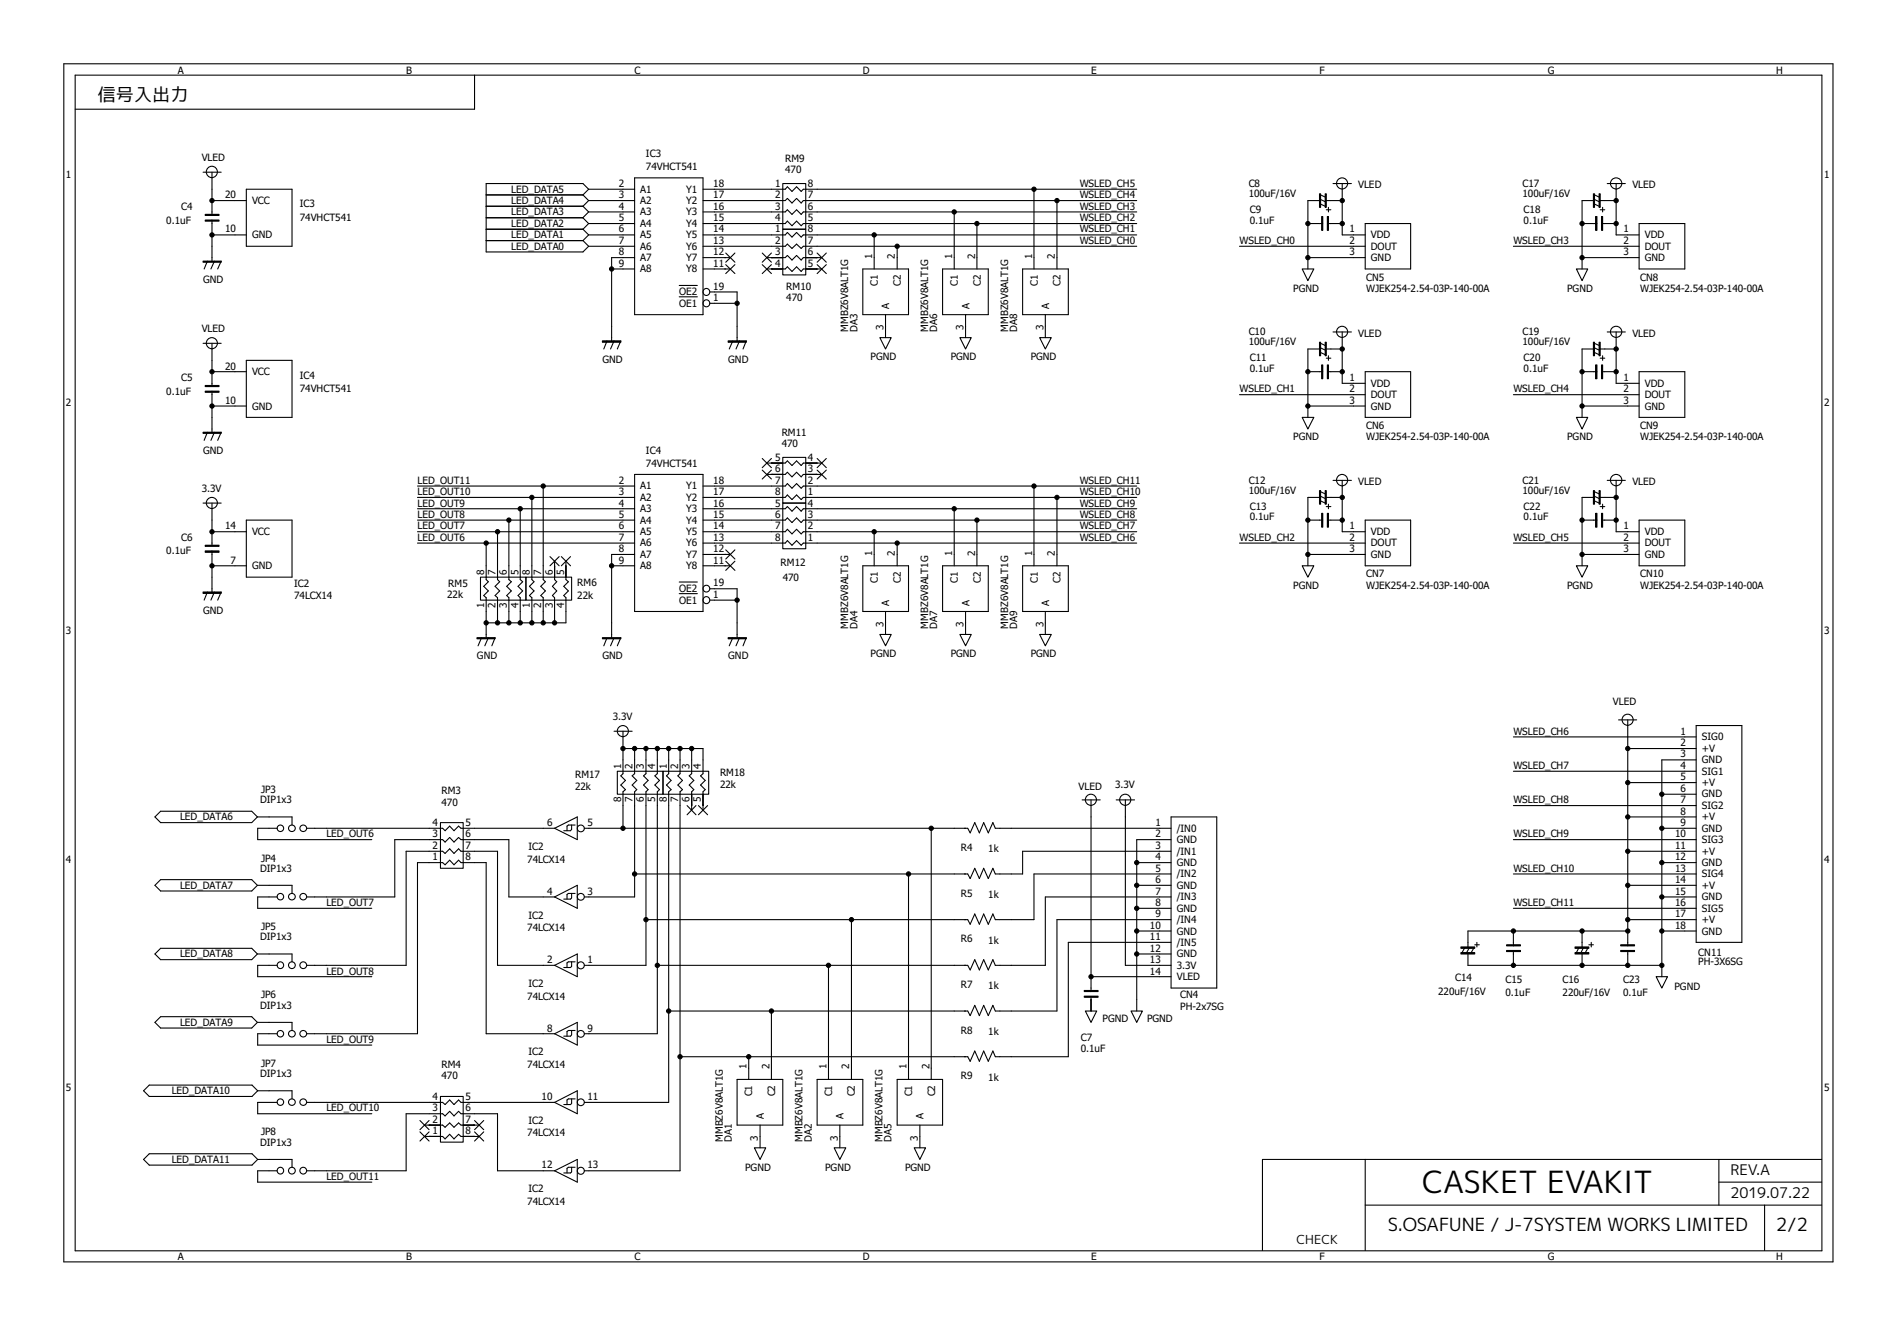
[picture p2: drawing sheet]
<svg xmlns="http://www.w3.org/2000/svg" width="297mm" height="210mm" viewBox="0 0 297 210" stroke-linecap="round" stroke-linejoin="round" font-family="sans-serif">
<g fill="none" stroke="#000" stroke-width=".17">
<path d="M10 10h277v187.6h-277zM11.8 11.8h273.4v184.1h-273.4zM74.3 11.8v5.3h-62.5M31.8 27h2.8M33.2 27v6.6M33.2 34.5v6.4M33.2 31.4h5.4M33.2 36.8h5.4M38.6 29.6h7.1v9h-7.1zM76.1 37.7h15.2M76.1 30.5h15.2M76.1 35.9h15.2"/>
<path d="M76.1 32.3h15.2M91.3 30.5l.9-.9-.9-.9h-15.2v5.4h15.2l.9-.9-.9-.9M91.3 35.9l.9-.9-.9-.9h-15.2v5.4h15.2l.9-.9-.9-.9M91.3 35.9l.9 .9-.9 .9M91.3 30.5l.9 .9-.9 .9M92.2 29.6h7.2M92.2 31.4h7.2M92.2 33.2h7.2M92.2 35h7.2M92.2 36.8h7.2M92.2 38.6h7.2M99.4 27.9h10.7v21.4h-10.7z"/>
<path d="M110.1 36.8h12.8l.4-.4 .7 .7 .7-.7 .7 .7 .4-.3h52.2M110.1 29.6h12.8l.4-.3 .7 .7 .7-.7 .7 .7 .4-.4h52.2M110.1 31.4h12.8l.4-.3 .7 .7 .7-.7 .7 .7 .4-.4h52.2M110.1 33.2h12.8l.4-.3 .7 .7 .7-.7 .7 .7 .4-.4h52.2M110.1 35h12.8l.4-.4 .7 .7 .7-.7 .7 .7 .4-.3h52.2M110.1 38.6h12.8l.4-.4 .7 .7 .7-.7 .7 .7 .4-.3h52.2M113.6 39.6l1.5 1.5M115.1 39.6l-1.5 1.5M119.3 39.6l1.5 1.5M120.8 39.6l-1.5 1.5M122.6 28.7h3.6v7.2h-3.6zM122.6 35.9h3.6v7.2h-3.6z"/>
<path d="M127.9 39.6l1.5 1.5M129.4 39.6l-1.5 1.5M136.9 36.8v5.3M140.5 38.6v3.5M149.4 33.2v8.9M153 35v7.1M161.9 29.6v12.5M165.5 31.4v10.7M194.1 38.6h19.6M204.8 35h2.3M206.6 31.4h-1.8v10.7M206.8 30.5l.7 .4"/>
<path d="M206.8 31.2l.7 .4M206.8 32l.7 .3M207.6 31.4h2.5M207.6 32.9h.8M208 35h2.1M208 32.5v.7M208.7 28.7h2.9M210.1 28.7v8.1h3.6M213.7 35h7.2v7.1h-7.2zM236.9 38.6h19.7M247.7 35h2.3M249.5 31.4h-1.8v10.7"/>
<path d="M249.6 30.5l.8 .4M249.6 31.2l.8 .4M249.6 32l.8 .3M250.5 31.4h2.5M250.5 32.9h.7M250.9 35h2.1M250.9 32.5v.7M251.6 28.7h2.9M253 28.7v8.1h3.6M256.6 35h7.2v7.1h-7.2zM31.8 53.8h2.8M32.5 40.9l-.5 1.2"/>
<path d="M33.2 53.8v6.6M33.2 58.2h5.4M33.6 40.9l-.6 1.2M34.6 40.9l-.5 1.2M38.6 56.4h7.1v9h-7.1zM95 53.4l-.5 1.3M95.8 42.1h3.6M96.1 53.4l-.5 1.3M97.2 53.4l-.6 1.3M99.4 40.3h-3.6v13.1M106.3 44.7h2.9M106.3 46.5h2.9"/>
<path d="M110.1 40.3h4.2M110.1 42.1h4.2M111.1 45.7h4.3v7.7M111.1 47.5h4.3M113.6 41.4l1.5 1.4M114.7 53.4l-.5 1.3M115.1 41.4l-1.5 1.4M115.8 53.4l-.6 1.3M116.8 53.4l-.5 1.3M119.3 41.4l1.5 1.4M120.1 40.3h2.8l.4-.3 .7 .7 .7-.7 .7 .7 .4-.4h2.9M120.1 42.1h2.8l.4-.3 .7 .7 .7-.7 .7 .7 .4-.4h2.9"/>
<path d="M120.8 41.4l-1.5 1.4M127.9 41.4l1.5 1.4M129.4 41.4l-1.5 1.4M135.1 42.1h7.1v7.2h-7.1zM137.8 52.9h1.7l-.9 1.8zM138.6 49.3v3.6M147.6 42.1h7.1v7.2h-7.1zM150.3 52.9h1.8l-.9 1.8zM151.2 49.3v3.6M160.1 42.1h7.2v7.2h-7.2zM162.8 52.9h1.8l-.9 1.8zM163.7 49.3v3.6"/>
<path d="M203.9 42.1h1.8l-.9 1.8zM204.8 40.3h8.9M204.8 58.2h2.3M206.6 54.7h-1.8v10.7M206.8 53.8l.7 .3M206.8 54.5l.7 .3M206.8 55.2l.7 .3M207.6 54.7h2.5M207.6 56.1h.8M208 58.2h2.1M208 55.7v.7M208.7 52h2.9"/>
<path d="M210.1 52v8h3.6M213.7 58.2h7.2v7.2h-7.2zM246.8 42.1h1.8l-.9 1.8zM247.7 40.3h8.9M247.7 58.2h2.3M249.5 54.7h-1.8v10.7M249.6 53.8l.8 .3M249.6 54.5l.8 .3M249.6 55.2l.8 .3M250.5 54.7h2.5M250.5 56.1h.7M250.9 58.2h2.1"/>
<path d="M250.9 55.7v.7M251.6 52h2.9M253 52v8h3.6M256.6 58.2h7.2v7.2h-7.2zM31.8 78.8h2.8M32.5 67.7l-.5 1.3M33.2 61.3v6.4M33.2 78.8v6.6M33.2 63.6h5.4M33.6 67.7l-.6 1.3M34.6 67.7l-.5 1.3M65.4 76.1h34"/>
<path d="M65.4 77.9h34M65.4 79.7h34M81.4 79.7v11.1l.4 .3-.7 .7 .7 .7-.7 .8 .3 .3v3.9M83.3 77.9v12.9l.3 .3-.7 .7 .7 .7-.7 .8 .4 .3v3.9M85 76.1v14.7l.4 .3-.7 .7 .7 .7-.7 .8 .3 .3v3.9M99.4 74.3h10.7v21.5h-10.7zM110.1 76.1h12.8l.4-.4 .7 .8 .7-.8 .7 .8 .4-.4h52.2M110.1 77.9h12.8l.4-.4 .7 .7 .7-.7 .7 .7 .4-.3h52.2M110.1 79.7h12.8l.4-.4 .7 .8 .7-.8 .7 .8 .4-.4h52.2M119.3 71.8l1.5 1.4M119.3 73.6l1.5 1.4M120.1 74.3h2.8l.4-.3 .7 .7 .7-.7 .7 .7 .4-.4h2.9"/>
<path d="M120.1 72.5h2.8l.4-.3 .7 .7 .7-.7 .7 .7 .4-.4h2.9M120.8 71.8l-1.5 1.4M120.8 73.6l-1.5 1.4M122.6 78.8h3.6v7.1h-3.6zM122.6 71.6h3.6v7.2h-3.6zM127.9 71.8l1.5 1.4M127.9 73.6l1.5 1.4M129.4 71.8l-1.5 1.4M129.4 73.6l-1.5 1.4M149.4 79.7v8.9M161.9 76.1v12.5M165.5 77.9v10.7"/>
<path d="M194.1 61.8h19.6M203.9 65.4h1.8l-.9 1.8zM204.8 63.6h8.9M206.6 77.9h-1.8v10.7M206.8 77l.7 .3M206.8 77.7l.7 .4M206.8 78.4l.7 .4M207.6 77.9h2.5M207.6 79.3h.8M208 79v.7M208.7 75.2h2.9M210.1 75.2v8.1h3.6"/>
<path d="M236.9 61.8h19.7M246.8 65.4h1.8l-.9 1.8zM247.7 63.6h8.9M249.5 77.9h-1.8v10.7M249.6 77l.8 .3M249.6 77.7l.8 .4M249.6 78.4l.8 .4M250.5 77.9h2.5M250.5 79.3h.7M250.9 79v.7M251.6 75.2h2.9M253 75.2v8.1h3.6"/>
<path d="M32.5 92.7l-.5 1.3M33.2 86.3v6.4M33.2 88.6h5.4M33.2 83.3h5.4M33.6 92.7l-.6 1.3M34.6 92.7l-.5 1.3M38.6 81.4h7.1v9h-7.1zM65.4 81.4h34M65.4 83.3h34M65.4 85h34M75.2 90.4h7.1v3.6h-7.1zM75.4 99.9l-.6 1.2"/>
<path d="M76.1 85v5.8l.4 .3-.8 .7 .8 .7-.8 .8 .4 .3v6.3M76.5 99.9l-.6 1.2M77.5 99.9l-.5 1.2M77.9 83.3v7.5l.3 .3-.7 .7 .7 .7-.7 .8 .4 .3v3.9M79.7 81.4v9.4l.4 .3-.8 .7 .8 .7-.8 .8 .4 .3v3.9M82.3 90.4h7.2v3.6h-7.2zM86.1 87.2l1.4 1.4M86.8 87.9v2.9l.4 .3-.7 .7 .7 .7-.7 .8 .3 .3v3.9M87.5 87.2l-1.4 1.4M87.9 87.2l1.4 1.4M88.6 87.9v2.9l.4 .3-.7 .7 .7 .7-.7 .8 .3 .3v3.9h-12.5M89.3 87.2l-1.4 1.4"/>
<path d="M95 99.9l-.5 1.2M95.8 88.6h3.6M96.1 99.9l-.5 1.2M97.2 99.9l-.6 1.2M99.4 86.8h-3.6v13.1M106.3 91.1h2.9M106.3 93h2.9M110.1 86.8h4.2M110.1 88.6h4.2M110.1 81.4h12.8l.4-.3 .7 .7 .7-.7 .7 .7 .4-.4h52.2M110.1 83.3h12.8l.4-.4 .7 .7 .7-.7 .7 .7 .4-.3h52.2M110.1 85h12.8l.4-.3 .7 .7 .7-.7 .7 .7 .4-.4h52.2"/>
<path d="M111.1 92.2h4.3v7.7M111.1 94h4.3M113.6 86.1l1.5 1.4M113.6 87.9l1.5 1.4M114.7 99.9l-.5 1.2M115.1 86.1l-1.5 1.4M115.1 87.9l-1.5 1.4M115.8 99.9l-.6 1.2M116.8 99.9l-.5 1.2M135.1 88.6h7.1v7.2h-7.1zM136.9 83.3v5.3M137.8 99.4h1.7l-.9 1.7z"/>
<path d="M138.6 95.8v3.6M140.5 85v3.6M147.6 88.6h7.1v7.2h-7.1zM150.3 99.4h1.8l-.9 1.7zM151.2 95.8v3.6M153 81.4v7.2M160.1 88.6h7.2v7.2h-7.2zM162.8 99.4h1.8l-.9 1.7zM163.7 95.8v3.6M194.1 85h19.6M203.9 88.6h1.8l-.9 1.8zM204.8 86.8h8.9"/>
<path d="M204.8 81.4h2.3M208 81.4h2.1M213.7 81.4h7.2v7.2h-7.2zM236.9 85h19.7M246.8 88.6h1.8l-.9 1.8zM247.7 86.8h8.9M247.7 81.4h2.3M250.9 81.4h2.1M256.6 81.4h7.2v7.2h-7.2zM96.1 114.5h2.9M97.5 114.5v6.7l-.3 .3 .7 .7-.7 .7 .7 .8-.4 .3v5.7M97.5 117.2h12.6v4l-.4 .3 .7 .7-.7 .7 .7 .8-.3 .3v2.9"/>
<path d="M99.4 117.2v4l-.4 .3 .7 .7-.7 .7 .7 .8-.3 .3v16.5h-7.9M101.1 117.2v4l-.3 .3 .7 .7-.7 .7 .7 .8-.4 .3v27.2h-9.6M102.9 117.2v4l-.4 .3 .8 .7-.8 .7 .8 .8-.4 .3v37.9h-11.4M104.7 117.2v4l-.3 .3 .7 .7-.7 .7 .7 .8-.4 .3v48.6h-13.2M106.5 117.2v4l-.4 .3 .7 .7-.7 .7 .7 .8-.3 .3v59.3h-15M108.3 117.2v4l-.4 .3 .7 .7-.7 .7 .7 .8-.3 .3v2.9M236.9 115.4h28.7M253.4 112.7h2.8M254.8 117.2h10.8M254.8 112.7v35.4M265.6 119h-5.4v34M265.6 113.6h7.1v34h-7.1z"/>
<path d="M25.1 127h14.3l.9 .9-.9 .9h-14.3l-.8-.9zM25.1 137.8h14.3l.9 .8-.9 .9h-14.3l-.8-.9zM40.3 127.9h5.4v1.3M40.3 138.6h5.4v1.3M43.4 129.7h-3.1v1.8h17.9M48 129.7h21.3l.4 .4 .7-.7 .7 .7 .7-.7 .4 .3h14.6M69 128.8h3.5v7.2h-3.5zM86.8 129.7l3.6-1.8v3.6zM89.5 129.2v.7l-.2 .2h-1M89.5 139.9v.7l-.2 .2h-1M90 129.2h-1l-.2 .2v.7M90 139.9h-1l-.2 .2v.7"/>
<path d="M91.5 129.7h60l.4 .7 .7-1.6 .7 1.6 .7-1.6 .7 1.6 .7-1.6 .4 .9h27.5M96.6 120.8h7.2v3.6h-7.2zM103.8 120.8h7.2v3.6h-7.2zM107.6 126.2l1.4 1.4M109 126.2l-1.4 1.4M109.3 126.2l1.5 1.4M110.8 126.2l-1.5 1.4M142.2 136.9v32.1M145.8 129.7v39.3M169.4 125.3h2.9M170.8 125.3v30M174.8 125.3h2.8"/>
<path d="M176.2 125.3v25.9h7.1M178 135.1h5.3M178 138.6h5.3M183.3 127.9h7.2v26.8h-7.2zM183.3 131.5h-5.3v26.8M183.3 133.3h-23.2v3.6h-4.3l-.4-.9-.7 1.6-.7-1.6-.7 1.6-.7-1.6-.7 1.6-.4-.7h-52.1M183.3 136.9h-21.4v7.1h-6.1l-.4-.9-.7 1.6-.7-1.6-.7 1.6-.7-1.6-.7 1.6-.4-.7h-50.4M236.9 120.8h28.7M236.9 126.2h28.7M236.9 131.5h28.7M236.9 136.9h28.7M254.8 122.6h10.8"/>
<path d="M254.8 127.9h10.8M254.8 133.3h10.8M254.8 138.6h10.8M260.2 124.4h5.4M260.2 129.7h5.4M260.2 135.1h5.4M24.3 149.4l.8-.9h14.3l.9 .9-.9 .9h-14.3zM40.3 149.4h5.4v1.2M43.4 140.5h-3.1v1.7h17.9M43.4 151.2h-3.1v1.8h17.9M48 140.5h13.8v-9h7.5l.4 .4 .7-.8 .7 .8 .7-.8 .4 .4h7.5v9h7.1M48 151.2h15.6v-17.9h5.7l.4 .3 .7-.7 .7 .7 .7-.7 .4 .4h5.7v17.9h8.9"/>
<path d="M86.8 140.5l3.6-1.9v3.6zM86.8 151.2l3.6-1.8v3.6zM89.5 150.6v.7l-.2 .2h-1M90 150.6h-1l-.2 .2v.7M120.8 158.3v10.7M129.7 151.2v17.8M133.3 144v25M169.9 158.3h1.8l-.9 1.8zM170.8 156.2v2.1M170.8 153h12.5M177.1 158.3h1.8l-.9 1.8zM178 142.2h5.3"/>
<path d="M178 145.8h5.3M178 149.4h5.3M183.3 140.5h-19.6v10.7h-7.9l-.4-.9-.7 1.6-.7-1.6-.7 1.6-.7-1.6-.7 1.6-.4-.7h-48.6M183.3 144h-17.8v14.3h-9.7l-.4-.9-.7 1.6-.7-1.6-.7 1.6-.7-1.6-.7 1.6-.4-.7h-46.8M183.3 147.6h-16v17.9h-11.5l-.4-.9-.7 1.6-.7-1.6-.7 1.6-.7-1.6-.7 1.6-.4-.7h-45M229.3 148.5l-.4 .7M229.8 149.4v1.8h30.4M230 148.5l-.4 .7M230.7 148.5l-.4 .7M230.9 148h.7M231.2 147.6v.7M236.9 142.2h28.7"/>
<path d="M236.9 145.8v2.3M236.9 149v2.2M247.1 148.5l-.3 .7M247.7 145.8v2.5M247.7 149.4v1.8M247.9 148.5l-.4 .7M248.6 148.5l-.4 .7M248.8 148h.7M249.1 147.6v.7M254.8 144h10.8M254.8 145.8h-25v2.5M254.8 149v2.2"/>
<path d="M259.3 153h1.8l-.9 1.7zM260.2 140.5h5.4M260.2 145.8h5.4M23.4 169.9h16.1l.8 .9-.8 .9h-16.1l-.9-.9zM24.3 160.1l.8-.9h14.3l.9 .9-.9 .9h-14.3zM40.3 160.1h5.4v1.3M40.3 170.8h5.4v1.3M43.4 161.9h-3.1v1.8h17.9M43.4 172.6h-3.1v1.8h17.9M48 172.6h21.3l.4 .4 .7-.7 .7 .7 .7-.7 .4 .3h14.6M48 161.9h17.4v-26.8h3.9l.4 .3 .7-.7 .7 .7 .7-.7 .4 .4h3.9v26.8h10.7M65.7 175.5l1.5 1.4"/>
<path d="M65.7 177.2l1.5 1.5M66.5 176.2h2.8l.4 .3 .7-.6 .7 .6 .7-.6 .4 .3h2.8M66.5 178h2.8l.4 .4 .7-.8 .7 .8 .7-.8 .4 .4h2.8M67.2 175.5l-1.5 1.4M67.2 177.2l-1.5 1.5M69 171.7h3.5v7.2h-3.5zM74.3 175.5l1.4 1.4M74.3 177.2l1.4 1.5M75.7 175.5l-1.4 1.4M75.7 177.2l-1.4 1.5M86.8 161.9l3.6-1.8v3.6zM86.8 172.6l3.6-1.8v3.6z"/>
<path d="M89.5 161.4v.7l-.2 .2h-1M89.5 172.1v.7l-.2 .2h-1M90 161.4h-1l-.2 .1v.8M90 172.1h-1l-.2 .2v.7M115.4 169h7.2v7.2h-7.2zM117.2 165.5v3.5M118.1 179.7h1.8l-.9 1.9zM119 176.2v3.5M127.9 169h7.2v7.2h-7.2zM130.6 179.7h1.8l-.9 1.9zM131.5 176.2v3.5M140.5 169h7.1v7.2h-7.1z"/>
<path d="M143.1 179.7h1.8l-.9 1.9zM144 176.2v3.5M23.4 180.7h16.1l.8 .9-.8 .9h-16.1l-.9-.9zM40.3 181.6h5.4v1.2M43.4 183.3h-3.1v1.8h17.9M48 183.3h15.6v-8.9h5.7l.4 .4 .7-.8 .7 .8 .7-.8 .4 .4h5.7v8.9h8.9M86.8 183.3l3.6-1.7v3.5zM89.5 182.8v.7l-.2 .2h-1M90 182.8h-1l-.2 .2v.7M213.7 181.6v14.2M213.7 188.7h71.5M269.1 181.6v7.1"/>
<path d="M269.1 185.1h16.1M276.3 188.7v7.1M285.2 181.6h-87.5v14.2"/>
<circle cx="33.2" cy="26.9" r=".88"/>
<circle cx="210.1" cy="28.7" r=".87"/>
<circle cx="253" cy="28.7" r=".88"/>
<circle cx="33.2" cy="53.7" r=".87"/>
<circle cx="110.6" cy="47.5" r=".54"/>
<circle cx="110.6" cy="45.7" r=".54"/>
<circle cx="210.1" cy="52" r=".87"/>
<circle cx="253" cy="52" r=".88"/>
<circle cx="33.2" cy="78.8" r=".87"/>
<circle cx="210.1" cy="75.2" r=".88"/>
<circle cx="253" cy="75.2" r=".89"/>
<circle cx="110.6" cy="94" r=".54"/>
<circle cx="110.6" cy="92.2" r=".53"/>
<circle cx="97.5" cy="114.5" r=".87"/>
<circle cx="254.8" cy="112.7" r=".87"/>
<circle cx="43.9" cy="129.7" r=".51"/>
<circle cx="45.7" cy="129.7" r=".52"/>
<circle cx="47.5" cy="129.7" r=".52"/>
<circle cx="90.9" cy="129.7" r=".54"/>
<circle cx="170.8" cy="125.2" r=".87"/>
<circle cx="176.2" cy="125.2" r=".87"/>
<circle cx="43.9" cy="151.2" r=".52"/>
<circle cx="43.9" cy="140.4" r=".51"/>
<circle cx="45.7" cy="151.2" r=".53"/>
<circle cx="45.7" cy="140.4" r=".52"/>
<circle cx="47.5" cy="151.2" r=".53"/>
<circle cx="47.5" cy="140.4" r=".52"/>
<circle cx="90.9" cy="151.2" r=".55"/>
<circle cx="90.9" cy="140.4" r=".54"/>
<circle cx="43.9" cy="161.9" r=".51"/>
<circle cx="43.9" cy="172.6" r=".51"/>
<circle cx="45.7" cy="161.9" r=".52"/>
<circle cx="45.7" cy="172.6" r=".52"/>
<circle cx="47.5" cy="161.9" r=".52"/>
<circle cx="47.5" cy="172.6" r=".52"/>
<circle cx="90.9" cy="172.6" r=".54"/>
<circle cx="90.9" cy="161.9" r=".54"/>
<circle cx="43.9" cy="183.3" r=".52"/>
<circle cx="45.7" cy="183.3" r=".53"/>
<circle cx="47.5" cy="183.3" r=".53"/>
<circle cx="90.9" cy="183.3" r=".55"/>
</g>
<g fill="#000" stroke="#000" stroke-width=".17">
<path d="M32.1 33.6h2.2v.1h-2.2zM32.1 34.5h2.2v.1h-2.2zM206.6 30.4h.2v2.1h-.2zM206.9 33.9h.2v2.2h-.2zM207.5 30.4h.1v2.1h-.1zM207.8 33.9h.2v2.2h-.2zM249.5 30.4h.1v2.1h-.1zM249.8 33.9h.2v2.2h-.2zM250.4 30.4h.1v2.1h-.1zM250.7 33.9h.2v2.2h-.2zM31.8 40.9h2.8v.2h-2.8zM94.3 53.4h2.9v.2h-2.9z"/>
<path d="M114 53.4h2.8v.2h-2.8zM206.6 53.6h.2v2.1h-.2zM206.9 57.2h.2v2.1h-.2zM207.5 53.6h.1v2.1h-.1zM207.8 57.2h.2v2.1h-.2zM249.5 53.6h.1v2.1h-.1zM249.8 57.2h.2v2.1h-.2zM250.4 53.6h.1v2.1h-.1zM250.7 57.2h.2v2.1h-.2zM31.8 67.7h2.8v.2h-2.8zM32.1 60.4h2.2v.1h-2.2zM32.1 61.3h2.2v.1h-2.2z"/>
<path d="M206.6 76.8h.2v2.2h-.2zM207.5 76.8h.1v2.2h-.1zM249.5 76.8h.1v2.2h-.1zM250.4 76.8h.1v2.2h-.1zM31.8 92.7h2.8v.2h-2.8zM32.1 85.4h2.2v.2h-2.2zM32.1 86.3h2.2v.2h-2.2zM74.7 99.9h2.8v.1h-2.8zM94.3 99.9h2.9v.1h-2.9zM114 99.9h2.8v.1h-2.8zM206.9 80.4h.2v2.1h-.2zM207.8 80.4h.2v2.1h-.2z"/>
<path d="M249.8 80.4h.2v2.1h-.2zM250.7 80.4h.2v2.1h-.2zM169.8 156h2.1v.2h-2.1zM169.8 155.1h2.1v.2h-2.1zM228.7 148.3h2.2v.2h-2.2zM228.7 149.2h2.2v.2h-2.2zM235.9 148.8h2.1v.2h-2.1zM235.9 148h2.1v.1h-2.1zM246.6 148.3h2.2v.2h-2.2zM246.6 149.2h2.2v.2h-2.2zM253.7 148.8h2.2v.2h-2.2zM253.7 148h2.2v.1h-2.2z"/>
</g>
<g fill="#000" stroke="#000" stroke-width=".16">
<circle cx="33.2" cy="31.4" r=".34"/>
<circle cx="33.2" cy="36.8" r=".34"/>
<circle cx="136.9" cy="36.8" r=".34"/>
<circle cx="140.5" cy="38.6" r=".34"/>
<circle cx="149.4" cy="33.2" r=".34"/>
<circle cx="153" cy="35" r=".34"/>
<circle cx="161.9" cy="29.6" r=".34"/>
<circle cx="165.5" cy="31.4" r=".34"/>
<circle cx="204.8" cy="35" r=".34"/>
<circle cx="210.1" cy="35" r=".34"/>
<circle cx="210.1" cy="31.4" r=".34"/>
<circle cx="247.7" cy="35" r=".34"/>
<circle cx="253" cy="35" r=".34"/>
<circle cx="253" cy="31.4" r=".34"/>
<circle cx="33.2" cy="58.2" r=".34"/>
<circle cx="95.8" cy="42.1" r=".34"/>
<circle cx="115.4" cy="47.5" r=".34"/>
<circle cx="204.8" cy="40.3" r=".34"/>
<circle cx="204.8" cy="58.2" r=".34"/>
<circle cx="210.1" cy="54.7" r=".34"/>
<circle cx="210.1" cy="58.2" r=".34"/>
<circle cx="247.7" cy="40.3" r=".34"/>
<circle cx="247.7" cy="58.2" r=".34"/>
<circle cx="253" cy="54.7" r=".34"/>
<circle cx="253" cy="58.2" r=".34"/>
<circle cx="33.2" cy="63.6" r=".34"/>
<circle cx="81.4" cy="79.7" r=".34"/>
<circle cx="83.3" cy="77.9" r=".34"/>
<circle cx="85" cy="76.1" r=".34"/>
<circle cx="149.4" cy="79.7" r=".34"/>
<circle cx="161.9" cy="76.1" r=".34"/>
<circle cx="165.5" cy="77.9" r=".34"/>
<circle cx="204.8" cy="63.6" r=".34"/>
<circle cx="210.1" cy="77.9" r=".34"/>
<circle cx="247.7" cy="63.6" r=".34"/>
<circle cx="253" cy="77.9" r=".34"/>
<circle cx="33.2" cy="83.3" r=".34"/>
<circle cx="33.2" cy="88.6" r=".34"/>
<circle cx="76.1" cy="97.5" r=".34"/>
<circle cx="76.1" cy="85" r=".34"/>
<circle cx="77.9" cy="97.5" r=".34"/>
<circle cx="77.9" cy="83.3" r=".34"/>
<circle cx="79.7" cy="97.5" r=".34"/>
<circle cx="79.7" cy="81.4" r=".34"/>
<circle cx="81.4" cy="97.5" r=".34"/>
<circle cx="83.3" cy="97.5" r=".34"/>
<circle cx="85" cy="97.5" r=".34"/>
<circle cx="86.8" cy="97.5" r=".34"/>
<circle cx="95.8" cy="88.6" r=".34"/>
<circle cx="115.4" cy="94" r=".34"/>
<circle cx="136.9" cy="83.3" r=".34"/>
<circle cx="140.5" cy="85" r=".34"/>
<circle cx="153" cy="81.4" r=".34"/>
<circle cx="204.8" cy="86.8" r=".34"/>
<circle cx="204.8" cy="81.4" r=".34"/>
<circle cx="210.1" cy="81.4" r=".34"/>
<circle cx="247.7" cy="86.8" r=".34"/>
<circle cx="247.7" cy="81.4" r=".34"/>
<circle cx="253" cy="81.4" r=".34"/>
<circle cx="97.5" cy="117.2" r=".34"/>
<circle cx="99.4" cy="117.2" r=".34"/>
<circle cx="101.1" cy="117.2" r=".34"/>
<circle cx="102.9" cy="117.2" r=".34"/>
<circle cx="104.7" cy="117.2" r=".34"/>
<circle cx="106.5" cy="117.2" r=".34"/>
<circle cx="108.3" cy="117.2" r=".34"/>
<circle cx="254.8" cy="117.2" r=".34"/>
<circle cx="97.5" cy="129.7" r=".34"/>
<circle cx="99.4" cy="136.9" r=".34"/>
<circle cx="142.2" cy="136.9" r=".34"/>
<circle cx="145.8" cy="129.7" r=".34"/>
<circle cx="178" cy="135.1" r=".34"/>
<circle cx="178" cy="138.6" r=".34"/>
<circle cx="254.8" cy="122.6" r=".34"/>
<circle cx="254.8" cy="127.9" r=".34"/>
<circle cx="254.8" cy="133.3" r=".34"/>
<circle cx="254.8" cy="138.6" r=".34"/>
<circle cx="260.2" cy="124.4" r=".34"/>
<circle cx="260.2" cy="129.7" r=".34"/>
<circle cx="260.2" cy="135.1" r=".34"/>
<circle cx="101.1" cy="144" r=".34"/>
<circle cx="102.9" cy="151.2" r=".34"/>
<circle cx="104.7" cy="158.3" r=".34"/>
<circle cx="120.8" cy="158.3" r=".34"/>
<circle cx="129.7" cy="151.2" r=".34"/>
<circle cx="133.3" cy="144" r=".34"/>
<circle cx="170.8" cy="153" r=".34"/>
<circle cx="178" cy="149.4" r=".34"/>
<circle cx="178" cy="142.2" r=".34"/>
<circle cx="178" cy="145.8" r=".34"/>
<circle cx="236.9" cy="151.2" r=".34"/>
<circle cx="236.9" cy="145.8" r=".34"/>
<circle cx="247.7" cy="145.8" r=".34"/>
<circle cx="247.7" cy="151.2" r=".34"/>
<circle cx="254.8" cy="151.2" r=".34"/>
<circle cx="254.8" cy="145.8" r=".34"/>
<circle cx="254.8" cy="144" r=".34"/>
<circle cx="260.2" cy="145.8" r=".34"/>
<circle cx="260.2" cy="140.5" r=".34"/>
<circle cx="260.2" cy="151.2" r=".34"/>
<circle cx="106.5" cy="165.5" r=".34"/>
<circle cx="117.2" cy="165.5" r=".34"/>
</g>
<text font-size="4.8" x="222.7" y="186.9">CASKET EVAKIT</text>
<g font-size="2.8">
<text x="15.3" y="15.9">信号入出力</text>
<text x="217.3" y="192.8">S.OSAFUNE / J-7SYSTEM WORKS LIMITED</text>
<text x="278.1" y="192.8">2/2</text>
</g>
<g font-size="2.3">
<text x="270.9" y="184.1">REV.A</text>
<text x="270.9" y="187.7">2019.07.22</text>
</g>
<text font-size="1.9" x="203" y="194.9">CHECK</text>
<g font-size="1.6">
<text x="27.9" y="11.6">A</text>
<text x="63.6" y="11.6">B</text>
<text x="99.4" y="11.6">C</text>
<text x="135.1" y="11.6">D</text>
<text x="170.8" y="11.6">E</text>
<text x="206.6" y="11.6">F</text>
<text x="242.3" y="11.6">G</text>
<text x="278.1" y="11.6">H</text>
<text x="10.3" y="27.9">1</text>
<text x="31.6" y="25.1">VLED</text>
<text x="96.9" y="29.3">2</text>
<text x="101.1" y="26.6">74VHCT541</text>
<text x="101.1" y="24.6">IC3</text>
<text x="111.7" y="29.3">18</text>
<text x="121.4" y="29.3">1</text>
<text x="122.9" y="27.1">470</text>
<text x="122.9" y="25.4">RM9</text>
<text x="126.5" y="29.3">8</text>
<text x="169" y="29.3">WSLED_CH5</text>
<text x="195.5" y="29.3">C8</text>
<text x="212.6" y="29.5">VLED</text>
<text x="238.4" y="29.3">C17</text>
<text x="255.6" y="29.5">VLED</text>
<text x="285.6" y="27.9">1</text>
<text x="26" y="35">0.1uF</text>
<text x="28.4" y="32.9">C4</text>
<text x="35.3" y="31.1">20</text>
<text x="39.5" y="32">VCC</text>
<text x="46.9" y="34.6">74VHCT541</text>
<text x="46.9" y="32.5">IC3</text>
<text x="80.1" y="30.2">LED_DATA5</text>
<text x="80.1" y="32">LED_DATA4</text>
<text x="80.1" y="35.5">LED_DATA2</text>
<text x="80.1" y="33.7">LED_DATA3</text>
<text x="96.9" y="31.1">3</text>
<text x="96.9" y="32.9">4</text>
<text x="96.9" y="34.6">5</text>
<text x="100.2" y="30.2">A1</text>
<text x="100.2" y="32">A2</text>
<text x="100.2" y="33.7">A3</text>
<text x="100.2" y="35.5">A4</text>
<text x="107.4" y="30.2">Y1</text>
<text x="107.4" y="32">Y2</text>
<text x="107.4" y="33.7">Y3</text>
<text x="107.4" y="35.5">Y4</text>
<text x="111.7" y="31.1">17</text>
<text x="111.7" y="32.9">16</text>
<text x="111.7" y="34.6">15</text>
<text x="121.4" y="31.1">2</text>
<text x="121.4" y="32.9">3</text>
<text x="121.4" y="34.6">4</text>
<text x="126.5" y="34.6">5</text>
<text x="126.5" y="32.9">6</text>
<text x="126.5" y="31.1">7</text>
<text x="169" y="31.1">WSLED_CH4</text>
<text x="169" y="34.6">WSLED_CH2</text>
<text x="169" y="32.9">WSLED_CH3</text>
<text x="195.5" y="30.9">100uF/16V</text>
<text x="195.7" y="35">0.1uF</text>
<text x="195.7" y="33.4">C9</text>
<text x="238.4" y="30.9">100uF/16V</text>
<text x="238.5" y="35">0.1uF</text>
<text x="238.5" y="33.4">C18</text>
<text x="35.3" y="36.4">10</text>
<text x="39.5" y="37.3">GND</text>
<text x="80.1" y="39.1">LED_DATA0</text>
<text x="80.1" y="37.3">LED_DATA1</text>
<text x="96.9" y="36.4">6</text>
<text x="96.9" y="38.2">7</text>
<text x="96.9" y="40">8</text>
<text x="96.9" y="41.8">9</text>
<text x="100.2" y="37.3">A5</text>
<text x="100.2" y="39.1">A6</text>
<text x="100.2" y="40.9">A7</text>
<text x="107.4" y="37.3">Y5</text>
<text x="107.4" y="39.1">Y6</text>
<text x="107.4" y="40.9">Y7</text>
<text x="111.7" y="36.4">14</text>
<text x="111.7" y="38.2">13</text>
<text x="111.7" y="40">12</text>
<text x="111.7" y="41.8">11</text>
<text x="121.4" y="36.4">1</text>
<text x="121.4" y="38.2">2</text>
<text x="121.4" y="40">3</text>
<text x="121.4" y="41.8">4</text>
<text x="126.5" y="41.8">5</text>
<text x="126.5" y="40">6</text>
<text x="126.5" y="38.2">7</text>
<text x="126.5" y="36.4">8</text>
<text x="136.6" y="40.5" transform="rotate(-90 136.6 40.5)">1</text>
<text x="140.1" y="40.5" transform="rotate(-90 140.1 40.5)">2</text>
<text x="149.1" y="40.5" transform="rotate(-90 149.1 40.5)">1</text>
<text x="152.7" y="40.5" transform="rotate(-90 152.7 40.5)">2</text>
<text x="161.6" y="40.5" transform="rotate(-90 161.6 40.5)">1</text>
<text x="165.1" y="40.5" transform="rotate(-90 165.1 40.5)">2</text>
<text x="169" y="38.2">WSLED_CH0</text>
<text x="169" y="36.4">WSLED_CH1</text>
<text x="194.1" y="38.2">WSLED_CH0</text>
<text x="211.3" y="36.4">1</text>
<text x="211.3" y="38.2">2</text>
<text x="211.3" y="40">3</text>
<text x="214.6" y="37.3">VDD</text>
<text x="214.6" y="39.1">DOUT</text>
<text x="214.6" y="40.9">GND</text>
<text x="236.9" y="38.2">WSLED_CH3</text>
<text x="254.2" y="36.4">1</text>
<text x="254.2" y="38.2">2</text>
<text x="254.2" y="40">3</text>
<text x="257.5" y="37.3">VDD</text>
<text x="257.5" y="39.1">DOUT</text>
<text x="257.5" y="40.9">GND</text>
<text x="31.8" y="44.3">GND</text>
<text x="100.2" y="42.7">A8</text>
<text x="106.3" y="46.3">OE2</text>
<text x="107.4" y="42.7">Y8</text>
<text x="111.7" y="45.3">19</text>
<text x="111.7" y="47.2">1</text>
<text x="123.1" y="47.2">470</text>
<text x="123.1" y="45.3">RM10</text>
<text x="137.5" y="44.8" transform="rotate(-90 137.5 44.8)">C1</text>
<text x="141" y="44.8" transform="rotate(-90 141 44.8)">C2</text>
<text x="149.9" y="44.8" transform="rotate(-90 149.9 44.8)">C1</text>
<text x="153.5" y="44.8" transform="rotate(-90 153.5 44.8)">C2</text>
<text x="162.5" y="44.8" transform="rotate(-90 162.5 44.8)">C1</text>
<text x="166" y="44.8" transform="rotate(-90 166 44.8)">C2</text>
<text x="202.5" y="45.7">PGND</text>
<text x="213.9" y="45.7">WJEK254-2.54-03P-140-00A</text>
<text x="213.9" y="43.9">CN5</text>
<text x="245.4" y="45.7">PGND</text>
<text x="256.8" y="45.7">WJEK254-2.54-03P-140-00A</text>
<text x="256.8" y="43.9">CN8</text>
<text x="31.6" y="52">VLED</text>
<text x="106.3" y="48">OE1</text>
<text x="132.8" y="52" transform="rotate(-90 132.8 52)">MMBZ6V8ALT1G</text>
<text x="134.2" y="52" transform="rotate(-90 134.2 52)">DA3</text>
<text x="138.3" y="51.7" transform="rotate(-90 138.3 51.7)">3</text>
<text x="139.2" y="48.4" transform="rotate(-90 139.2 48.4)">A</text>
<text x="145.3" y="52" transform="rotate(-90 145.3 52)">MMBZ6V8ALT1G</text>
<text x="146.7" y="52" transform="rotate(-90 146.7 52)">DA6</text>
<text x="150.8" y="51.7" transform="rotate(-90 150.8 51.7)">3</text>
<text x="151.8" y="48.4" transform="rotate(-90 151.8 48.4)">A</text>
<text x="157.8" y="52" transform="rotate(-90 157.8 52)">MMBZ6V8ALT1G</text>
<text x="159.3" y="52" transform="rotate(-90 159.3 52)">DA8</text>
<text x="163.4" y="51.7" transform="rotate(-90 163.4 51.7)">3</text>
<text x="164.3" y="48.4" transform="rotate(-90 164.3 48.4)">A</text>
<text x="195.5" y="52.5">C10</text>
<text x="212.6" y="52.7">VLED</text>
<text x="238.4" y="52.5">C19</text>
<text x="255.6" y="52.7">VLED</text>
<text x="28.4" y="59.6">C5</text>
<text x="35.3" y="57.9">20</text>
<text x="39.5" y="58.8">VCC</text>
<text x="46.9" y="59.3">IC4</text>
<text x="94.3" y="56.8">GND</text>
<text x="114" y="56.8">GND</text>
<text x="136.3" y="56.4">PGND</text>
<text x="148.8" y="56.4">PGND</text>
<text x="161.4" y="56.4">PGND</text>
<text x="195.5" y="54.1">100uF/16V</text>
<text x="195.7" y="58.2">0.1uF</text>
<text x="195.7" y="56.6">C11</text>
<text x="211.3" y="59.6">1</text>
<text x="238.4" y="54.1">100uF/16V</text>
<text x="238.5" y="58.2">0.1uF</text>
<text x="238.5" y="56.6">C20</text>
<text x="254.2" y="59.6">1</text>
<text x="10.3" y="63.6">2</text>
<text x="26" y="61.8">0.1uF</text>
<text x="35.3" y="63.2">10</text>
<text x="39.5" y="64.1">GND</text>
<text x="46.9" y="61.4">74VHCT541</text>
<text x="194.1" y="61.4">WSLED_CH1</text>
<text x="211.3" y="61.4">2</text>
<text x="211.3" y="63.2">3</text>
<text x="214.6" y="60.5">VDD</text>
<text x="214.6" y="62.4">DOUT</text>
<text x="214.6" y="64.1">GND</text>
<text x="236.9" y="61.4">WSLED_CH4</text>
<text x="254.2" y="61.4">2</text>
<text x="254.2" y="63.2">3</text>
<text x="257.5" y="60.5">VDD</text>
<text x="257.5" y="62.4">DOUT</text>
<text x="257.5" y="64.1">GND</text>
<text x="285.6" y="63.6">2</text>
<text x="31.8" y="71.1">GND</text>
<text x="101.1" y="71.1">IC4</text>
<text x="122.4" y="70">470</text>
<text x="122.4" y="68.2">RM11</text>
<text x="202.5" y="69">PGND</text>
<text x="213.9" y="69">WJEK254-2.54-03P-140-00A</text>
<text x="213.9" y="67.2">CN6</text>
<text x="245.4" y="69">PGND</text>
<text x="256.8" y="69">WJEK254-2.54-03P-140-00A</text>
<text x="256.8" y="67.2">CN9</text>
<text x="31.6" y="77">3.3V</text>
<text x="65.4" y="75.7">LED_OUT11</text>
<text x="65.4" y="77.5">LED_OUT10</text>
<text x="96.9" y="75.7">2</text>
<text x="96.9" y="77.5">3</text>
<text x="100.2" y="76.6">A1</text>
<text x="101.1" y="73.1">74VHCT541</text>
<text x="107.4" y="76.6">Y1</text>
<text x="111.7" y="75.7">18</text>
<text x="111.7" y="77.5">17</text>
<text x="121.4" y="72.2">5</text>
<text x="121.4" y="74">6</text>
<text x="121.4" y="75.7">7</text>
<text x="121.4" y="77.5">8</text>
<text x="126.5" y="77.5">1</text>
<text x="126.5" y="75.7">2</text>
<text x="126.5" y="74">3</text>
<text x="126.5" y="72.2">4</text>
<text x="169" y="75.7">WSLED_CH11</text>
<text x="169" y="77.5">WSLED_CH10</text>
<text x="195.5" y="77.3">100uF/16V</text>
<text x="195.5" y="75.7">C12</text>
<text x="212.6" y="75.9">VLED</text>
<text x="238.4" y="77.3">100uF/16V</text>
<text x="238.4" y="75.7">C21</text>
<text x="255.6" y="75.9">VLED</text>
<text x="35.3" y="82.9">14</text>
<text x="39.5" y="83.8">VCC</text>
<text x="65.4" y="82.9">LED_OUT7</text>
<text x="65.4" y="81.1">LED_OUT8</text>
<text x="65.4" y="79.3">LED_OUT9</text>
<text x="96.9" y="79.3">4</text>
<text x="96.9" y="81.1">5</text>
<text x="96.9" y="82.9">6</text>
<text x="100.2" y="78.4">A2</text>
<text x="100.2" y="80.2">A3</text>
<text x="100.2" y="82">A4</text>
<text x="100.2" y="83.8">A5</text>
<text x="107.4" y="78.4">Y2</text>
<text x="107.4" y="80.2">Y3</text>
<text x="107.4" y="82">Y4</text>
<text x="107.4" y="83.8">Y5</text>
<text x="111.7" y="79.3">16</text>
<text x="111.7" y="81.1">15</text>
<text x="111.7" y="82.9">14</text>
<text x="121.4" y="79.3">5</text>
<text x="121.4" y="81.1">6</text>
<text x="121.4" y="82.9">7</text>
<text x="126.5" y="82.9">2</text>
<text x="126.5" y="81.1">3</text>
<text x="126.5" y="79.3">4</text>
<text x="169" y="82.9">WSLED_CH7</text>
<text x="169" y="81.1">WSLED_CH8</text>
<text x="169" y="79.3">WSLED_CH9</text>
<text x="195.7" y="81.4">0.1uF</text>
<text x="195.7" y="79.8">C13</text>
<text x="211.3" y="82.9">1</text>
<text x="214.6" y="83.8">VDD</text>
<text x="238.5" y="81.4">0.1uF</text>
<text x="238.5" y="79.8">C22</text>
<text x="254.2" y="82.9">1</text>
<text x="257.5" y="83.8">VDD</text>
<text x="26" y="86.8">0.1uF</text>
<text x="28.4" y="84.7">C6</text>
<text x="36.1" y="88.3">7</text>
<text x="39.5" y="89.2">GND</text>
<text x="65.4" y="84.7">LED_OUT6</text>
<text x="96.9" y="84.7">7</text>
<text x="96.9" y="86.5">8</text>
<text x="96.9" y="88.3">9</text>
<text x="100.2" y="85.6">A6</text>
<text x="100.2" y="87.4">A7</text>
<text x="100.2" y="89.2">A8</text>
<text x="107.4" y="85.6">Y6</text>
<text x="107.4" y="87.4">Y7</text>
<text x="107.4" y="89.2">Y8</text>
<text x="111.7" y="84.7">13</text>
<text x="111.7" y="86.5">12</text>
<text x="111.7" y="88.3">11</text>
<text x="121.4" y="84.7">8</text>
<text x="122.2" y="88.6">RM12</text>
<text x="126.5" y="84.7">1</text>
<text x="136.6" y="87" transform="rotate(-90 136.6 87)">1</text>
<text x="140.1" y="87" transform="rotate(-90 140.1 87)">2</text>
<text x="149.1" y="87" transform="rotate(-90 149.1 87)">1</text>
<text x="152.7" y="87" transform="rotate(-90 152.7 87)">2</text>
<text x="161.6" y="87" transform="rotate(-90 161.6 87)">1</text>
<text x="165.1" y="87" transform="rotate(-90 165.1 87)">2</text>
<text x="169" y="84.7">WSLED_CH6</text>
<text x="194.1" y="84.7">WSLED_CH2</text>
<text x="211.3" y="84.7">2</text>
<text x="211.3" y="86.5">3</text>
<text x="214.6" y="85.6">DOUT</text>
<text x="214.6" y="87.4">GND</text>
<text x="236.9" y="84.7">WSLED_CH5</text>
<text x="254.2" y="84.7">2</text>
<text x="254.2" y="86.5">3</text>
<text x="257.5" y="85.6">DOUT</text>
<text x="257.5" y="87.4">GND</text>
<text x="46.1" y="93.8">74LCX14</text>
<text x="46.1" y="92">IC2</text>
<text x="70" y="93.6">22k</text>
<text x="70.2" y="92">RM5</text>
<text x="75.8" y="95.2" transform="rotate(-90 75.8 95.2)">1</text>
<text x="75.8" y="90" transform="rotate(-90 75.8 90)">8</text>
<text x="77.6" y="95.2" transform="rotate(-90 77.6 95.2)">2</text>
<text x="77.6" y="90" transform="rotate(-90 77.6 90)">7</text>
<text x="79.4" y="95.2" transform="rotate(-90 79.4 95.2)">3</text>
<text x="79.4" y="90" transform="rotate(-90 79.4 90)">6</text>
<text x="81.2" y="95.2" transform="rotate(-90 81.2 95.2)">4</text>
<text x="81.2" y="90" transform="rotate(-90 81.2 90)">5</text>
<text x="82.9" y="95.2" transform="rotate(-90 82.9 95.2)">1</text>
<text x="82.9" y="90" transform="rotate(-90 82.9 90)">8</text>
<text x="84.7" y="95.2" transform="rotate(-90 84.7 95.2)">2</text>
<text x="84.7" y="90" transform="rotate(-90 84.7 90)">7</text>
<text x="86.5" y="95.2" transform="rotate(-90 86.5 95.2)">3</text>
<text x="86.5" y="90" transform="rotate(-90 86.5 90)">6</text>
<text x="88.3" y="95.2" transform="rotate(-90 88.3 95.2)">4</text>
<text x="88.3" y="90" transform="rotate(-90 88.3 90)">5</text>
<text x="90.4" y="93.8">22k</text>
<text x="90.4" y="91.8">RM6</text>
<text x="106.3" y="92.7">OE2</text>
<text x="106.3" y="94.5">OE1</text>
<text x="111.7" y="91.8">19</text>
<text x="111.7" y="93.6">1</text>
<text x="122.6" y="90.9">470</text>
<text x="137.5" y="91.3" transform="rotate(-90 137.5 91.3)">C1</text>
<text x="139.2" y="94.9" transform="rotate(-90 139.2 94.9)">A</text>
<text x="141" y="91.3" transform="rotate(-90 141 91.3)">C2</text>
<text x="149.9" y="91.3" transform="rotate(-90 149.9 91.3)">C1</text>
<text x="151.8" y="94.9" transform="rotate(-90 151.8 94.9)">A</text>
<text x="153.5" y="91.3" transform="rotate(-90 153.5 91.3)">C2</text>
<text x="162.5" y="91.3" transform="rotate(-90 162.5 91.3)">C1</text>
<text x="164.3" y="94.9" transform="rotate(-90 164.3 94.9)">A</text>
<text x="166" y="91.3" transform="rotate(-90 166 91.3)">C2</text>
<text x="202.5" y="92.2">PGND</text>
<text x="213.9" y="92.2">WJEK254-2.54-03P-140-00A</text>
<text x="213.9" y="90.4">CN7</text>
<text x="245.4" y="92.2">PGND</text>
<text x="256.8" y="92.2">WJEK254-2.54-03P-140-00A</text>
<text x="256.8" y="90.4">CN10</text>
<text x="10.3" y="99.4">3</text>
<text x="31.8" y="96.1">GND</text>
<text x="132.8" y="98.4" transform="rotate(-90 132.8 98.4)">MMBZ6V8ALT1G</text>
<text x="134.2" y="98.4" transform="rotate(-90 134.2 98.4)">DA4</text>
<text x="138.3" y="98.2" transform="rotate(-90 138.3 98.2)">3</text>
<text x="145.3" y="98.4" transform="rotate(-90 145.3 98.4)">MMBZ6V8ALT1G</text>
<text x="146.7" y="98.4" transform="rotate(-90 146.7 98.4)">DA7</text>
<text x="150.8" y="98.2" transform="rotate(-90 150.8 98.2)">3</text>
<text x="157.8" y="98.4" transform="rotate(-90 157.8 98.4)">MMBZ6V8ALT1G</text>
<text x="159.3" y="98.4" transform="rotate(-90 159.3 98.4)">DA9</text>
<text x="163.4" y="98.2" transform="rotate(-90 163.4 98.2)">3</text>
<text x="285.6" y="99.4">3</text>
<text x="74.7" y="103.3">GND</text>
<text x="94.3" y="103.3">GND</text>
<text x="114" y="103.3">GND</text>
<text x="136.3" y="102.9">PGND</text>
<text x="148.8" y="102.9">PGND</text>
<text x="161.4" y="102.9">PGND</text>
<text x="95.9" y="112.7">3.3V</text>
<text x="252.5" y="110.4">VLED</text>
<text x="236.9" y="115.1">WSLED_CH6</text>
<text x="263.1" y="116.8">2</text>
<text x="263.1" y="118.6">3</text>
<text x="263.1" y="115.1">1</text>
<text x="266.4" y="117.7">+V</text>
<text x="266.4" y="119.5">GND</text>
<text x="266.4" y="116">SIG0</text>
<text x="40.7" y="125.8">DIP1x3</text>
<text x="40.9" y="124.2">JP3</text>
<text x="69.1" y="124.4">RM3</text>
<text x="90" y="123.7">22k</text>
<text x="90" y="121.8">RM17</text>
<text x="97.2" y="125.6" transform="rotate(-90 97.2 125.6)">8</text>
<text x="97.2" y="120.4" transform="rotate(-90 97.2 120.4)">1</text>
<text x="99" y="125.6" transform="rotate(-90 99 125.6)">7</text>
<text x="99" y="120.4" transform="rotate(-90 99 120.4)">2</text>
<text x="100.8" y="125.6" transform="rotate(-90 100.8 125.6)">6</text>
<text x="100.8" y="120.4" transform="rotate(-90 100.8 120.4)">3</text>
<text x="102.6" y="125.6" transform="rotate(-90 102.6 125.6)">5</text>
<text x="102.6" y="120.4" transform="rotate(-90 102.6 120.4)">4</text>
<text x="104.4" y="125.6" transform="rotate(-90 104.4 125.6)">8</text>
<text x="104.4" y="120.4" transform="rotate(-90 104.4 120.4)">1</text>
<text x="106.2" y="125.6" transform="rotate(-90 106.2 125.6)">7</text>
<text x="106.2" y="120.4" transform="rotate(-90 106.2 120.4)">2</text>
<text x="107.9" y="125.6" transform="rotate(-90 107.9 125.6)">6</text>
<text x="107.9" y="120.4" transform="rotate(-90 107.9 120.4)">3</text>
<text x="109.7" y="125.6" transform="rotate(-90 109.7 125.6)">5</text>
<text x="109.7" y="120.4" transform="rotate(-90 109.7 120.4)">4</text>
<text x="112.7" y="123.4">22k</text>
<text x="112.7" y="121.5">RM18</text>
<text x="168.9" y="123.7">VLED</text>
<text x="174.6" y="123.4">3.3V</text>
<text x="236.9" y="120.4">WSLED_CH7</text>
<text x="236.9" y="125.8">WSLED_CH8</text>
<text x="263.1" y="120.4">4</text>
<text x="263.1" y="122.2">5</text>
<text x="263.1" y="124">6</text>
<text x="263.1" y="125.8">7</text>
<text x="266.4" y="121.3">SIG1</text>
<text x="266.4" y="123.1">+V</text>
<text x="266.4" y="124.9">GND</text>
<text x="28.2" y="128.5">LED_DATA6</text>
<text x="51.1" y="131.1">LED_OUT6</text>
<text x="67.7" y="131.1">3</text>
<text x="67.7" y="129.4">4</text>
<text x="69.1" y="126.2">470</text>
<text x="72.9" y="129.4">5</text>
<text x="72.9" y="131.1">6</text>
<text x="85.6" y="129.4">6</text>
<text x="92" y="129.4">5</text>
<text x="180.9" y="131.1">2</text>
<text x="180.9" y="129.4">1</text>
<text x="184.2" y="130.3">/IN0</text>
<text x="236.9" y="131.1">WSLED_CH9</text>
<text x="262.3" y="131.1">10</text>
<text x="263.1" y="127.6">8</text>
<text x="263.1" y="129.4">9</text>
<text x="266.4" y="126.7">SIG2</text>
<text x="266.4" y="128.5">+V</text>
<text x="266.4" y="130.3">GND</text>
<text x="10.3" y="135.1">4</text>
<text x="40.7" y="136.5">DIP1x3</text>
<text x="40.9" y="134.9">JP4</text>
<text x="67.7" y="134.7">1</text>
<text x="67.7" y="132.9">2</text>
<text x="72.9" y="132.9">7</text>
<text x="72.9" y="134.7">8</text>
<text x="82.5" y="135.1">74LCX14</text>
<text x="82.7" y="133.1">IC2</text>
<text x="150.5" y="133.3">R4</text>
<text x="154.7" y="133.5">1k</text>
<text x="180.9" y="134.7">4</text>
<text x="180.9" y="136.5">5</text>
<text x="180.9" y="132.9">3</text>
<text x="184.2" y="132">GND</text>
<text x="184.2" y="135.6">GND</text>
<text x="184.2" y="137.4">/IN2</text>
<text x="184.2" y="133.8">/IN1</text>
<text x="236.9" y="136.5">WSLED_CH10</text>
<text x="262.3" y="132.9">11</text>
<text x="262.3" y="134.7">12</text>
<text x="262.3" y="136.5">13</text>
<text x="266.4" y="132">SIG3</text>
<text x="266.4" y="133.8">+V</text>
<text x="266.4" y="135.6">GND</text>
<text x="266.4" y="137.4">SIG4</text>
<text x="285.6" y="135.1">4</text>
<text x="28.2" y="139.2">LED_DATA7</text>
<text x="51.1" y="141.9">LED_OUT7</text>
<text x="82.7" y="143.8">IC2</text>
<text x="85.6" y="140.1">4</text>
<text x="92" y="140.1">3</text>
<text x="150.5" y="140.5">R5</text>
<text x="154.7" y="140.6">1k</text>
<text x="180.9" y="138.3">6</text>
<text x="180.9" y="140.1">7</text>
<text x="180.9" y="141.9">8</text>
<text x="180.9" y="143.7">9</text>
<text x="184.2" y="139.2">GND</text>
<text x="184.2" y="141">/IN3</text>
<text x="184.2" y="142.7">GND</text>
<text x="236.9" y="141.9">WSLED_CH11</text>
<text x="262.3" y="138.3">14</text>
<text x="262.3" y="140.1">15</text>
<text x="262.3" y="141.9">16</text>
<text x="262.3" y="143.7">17</text>
<text x="266.4" y="139.2">+V</text>
<text x="266.4" y="141">GND</text>
<text x="266.4" y="142.7">SIG5</text>
<text x="28.2" y="149.9">LED_DATA8</text>
<text x="40.7" y="147.2">DIP1x3</text>
<text x="40.9" y="145.6">JP5</text>
<text x="82.5" y="145.8">74LCX14</text>
<text x="150.5" y="147.6">R6</text>
<text x="154.7" y="147.8">1k</text>
<text x="180" y="145.5">10</text>
<text x="180" y="147.2">11</text>
<text x="180" y="149">12</text>
<text x="184.2" y="144.6">/IN4</text>
<text x="184.2" y="146.3">GND</text>
<text x="184.2" y="148.1">/IN5</text>
<text x="184.2" y="149.9">GND</text>
<text x="262.3" y="145.5">18</text>
<text x="265.9" y="149.7">CN11</text>
<text x="266.4" y="144.6">+V</text>
<text x="266.4" y="146.3">GND</text>
<text x="51.1" y="152.6">LED_OUT8</text>
<text x="82.7" y="154.6">IC2</text>
<text x="85.6" y="150.8">2</text>
<text x="92" y="150.8">1</text>
<text x="150.5" y="154.7">R7</text>
<text x="154.7" y="154.9">1k</text>
<text x="180" y="150.8">13</text>
<text x="180" y="152.6">14</text>
<text x="184.2" y="151.7">3.3V</text>
<text x="184.2" y="153.5">VLED</text>
<text x="225.2" y="155.8">220uF/16V</text>
<text x="227.8" y="153.7">C14</text>
<text x="235.7" y="156">0.1uF</text>
<text x="235.7" y="154">C15</text>
<text x="244.6" y="156">220uF/16V</text>
<text x="244.6" y="154">C16</text>
<text x="254.1" y="156">0.1uF</text>
<text x="254.1" y="154">C23</text>
<text x="262.2" y="155.1">PGND</text>
<text x="265.9" y="151.2">PH-3X6SG</text>
<text x="28.2" y="160.7">LED_DATA9</text>
<text x="40.7" y="157.9">DIP1x3</text>
<text x="40.9" y="156.3">JP6</text>
<text x="82.5" y="156.5">74LCX14</text>
<text x="85.6" y="161.5">8</text>
<text x="92" y="161.5">9</text>
<text x="150.5" y="161.9">R8</text>
<text x="172.6" y="160.1">PGND</text>
<text x="179.6" y="160.1">PGND</text>
<text x="184.8" y="158.2">PH-2x7SG</text>
<text x="184.8" y="156.3">CN4</text>
<text x="40.9" y="167.1">JP7</text>
<text x="51.1" y="163.3">LED_OUT9</text>
<text x="69.1" y="167.3">RM4</text>
<text x="82.5" y="167.3">74LCX14</text>
<text x="82.7" y="165.3">IC2</text>
<text x="116.9" y="167.4" transform="rotate(-90 116.9 167.4)">1</text>
<text x="120.5" y="167.4" transform="rotate(-90 120.5 167.4)">2</text>
<text x="129.4" y="167.4" transform="rotate(-90 129.4 167.4)">1</text>
<text x="133" y="167.4" transform="rotate(-90 133 167.4)">2</text>
<text x="141.9" y="167.4" transform="rotate(-90 141.9 167.4)">1</text>
<text x="145.5" y="167.4" transform="rotate(-90 145.5 167.4)">2</text>
<text x="154.7" y="162.1">1k</text>
<text x="169.2" y="164.8">0.1uF</text>
<text x="169.2" y="163">C7</text>
<text x="10.3" y="170.8">5</text>
<text x="26.9" y="171.4">LED_DATA10</text>
<text x="40.7" y="168.7">DIP1x3</text>
<text x="67.7" y="172.3">4</text>
<text x="69.1" y="169">470</text>
<text x="72.9" y="172.3">5</text>
<text x="84.8" y="172.3">10</text>
<text x="92" y="172.3">11</text>
<text x="117.8" y="171.7" transform="rotate(-90 117.8 171.7)">C1</text>
<text x="121.4" y="171.7" transform="rotate(-90 121.4 171.7)">C2</text>
<text x="130.3" y="171.7" transform="rotate(-90 130.3 171.7)">C1</text>
<text x="133.9" y="171.7" transform="rotate(-90 133.9 171.7)">C2</text>
<text x="142.8" y="171.7" transform="rotate(-90 142.8 171.7)">C1</text>
<text x="146.4" y="171.7" transform="rotate(-90 146.4 171.7)">C2</text>
<text x="150.5" y="169">R9</text>
<text x="154.7" y="169.2">1k</text>
<text x="285.6" y="170.8">5</text>
<text x="40.7" y="179.4">DIP1x3</text>
<text x="40.9" y="177.8">JP8</text>
<text x="51.1" y="174">LED_OUT10</text>
<text x="67.7" y="177.6">1</text>
<text x="67.7" y="175.9">2</text>
<text x="67.7" y="174">3</text>
<text x="72.9" y="174">6</text>
<text x="72.9" y="175.9">7</text>
<text x="72.9" y="177.6">8</text>
<text x="82.5" y="178">74LCX14</text>
<text x="82.7" y="176">IC2</text>
<text x="113.2" y="178.9" transform="rotate(-90 113.2 178.9)">MMBZ6V8ALT1G</text>
<text x="114.6" y="178.9" transform="rotate(-90 114.6 178.9)">DA1</text>
<text x="118.7" y="178.6" transform="rotate(-90 118.7 178.6)">3</text>
<text x="119.6" y="175.3" transform="rotate(-90 119.6 175.3)">A</text>
<text x="125.6" y="178.9" transform="rotate(-90 125.6 178.9)">MMBZ6V8ALT1G</text>
<text x="127.1" y="178.9" transform="rotate(-90 127.1 178.9)">DA2</text>
<text x="131.2" y="178.6" transform="rotate(-90 131.2 178.6)">3</text>
<text x="132.1" y="175.3" transform="rotate(-90 132.1 175.3)">A</text>
<text x="138.2" y="178.9" transform="rotate(-90 138.2 178.9)">MMBZ6V8ALT1G</text>
<text x="139.6" y="178.9" transform="rotate(-90 139.6 178.9)">DA5</text>
<text x="143.7" y="178.6" transform="rotate(-90 143.7 178.6)">3</text>
<text x="144.6" y="175.3" transform="rotate(-90 144.6 175.3)">A</text>
<text x="26.9" y="182.1">LED_DATA11</text>
<text x="51.1" y="184.8">LED_OUT11</text>
<text x="84.8" y="183">12</text>
<text x="92" y="183">13</text>
<text x="116.7" y="183.3">PGND</text>
<text x="129.2" y="183.3">PGND</text>
<text x="141.7" y="183.3">PGND</text>
<text x="82.5" y="188.7">74LCX14</text>
<text x="82.7" y="186.7">IC2</text>
<text x="27.9" y="197.3">A</text>
<text x="63.6" y="197.3">B</text>
<text x="99.4" y="197.3">C</text>
<text x="135.1" y="197.3">D</text>
<text x="170.8" y="197.3">E</text>
<text x="206.6" y="197.3">F</text>
<text x="242.3" y="197.3">G</text>
<text x="278.1" y="197.3">H</text>
</g>
</svg>
